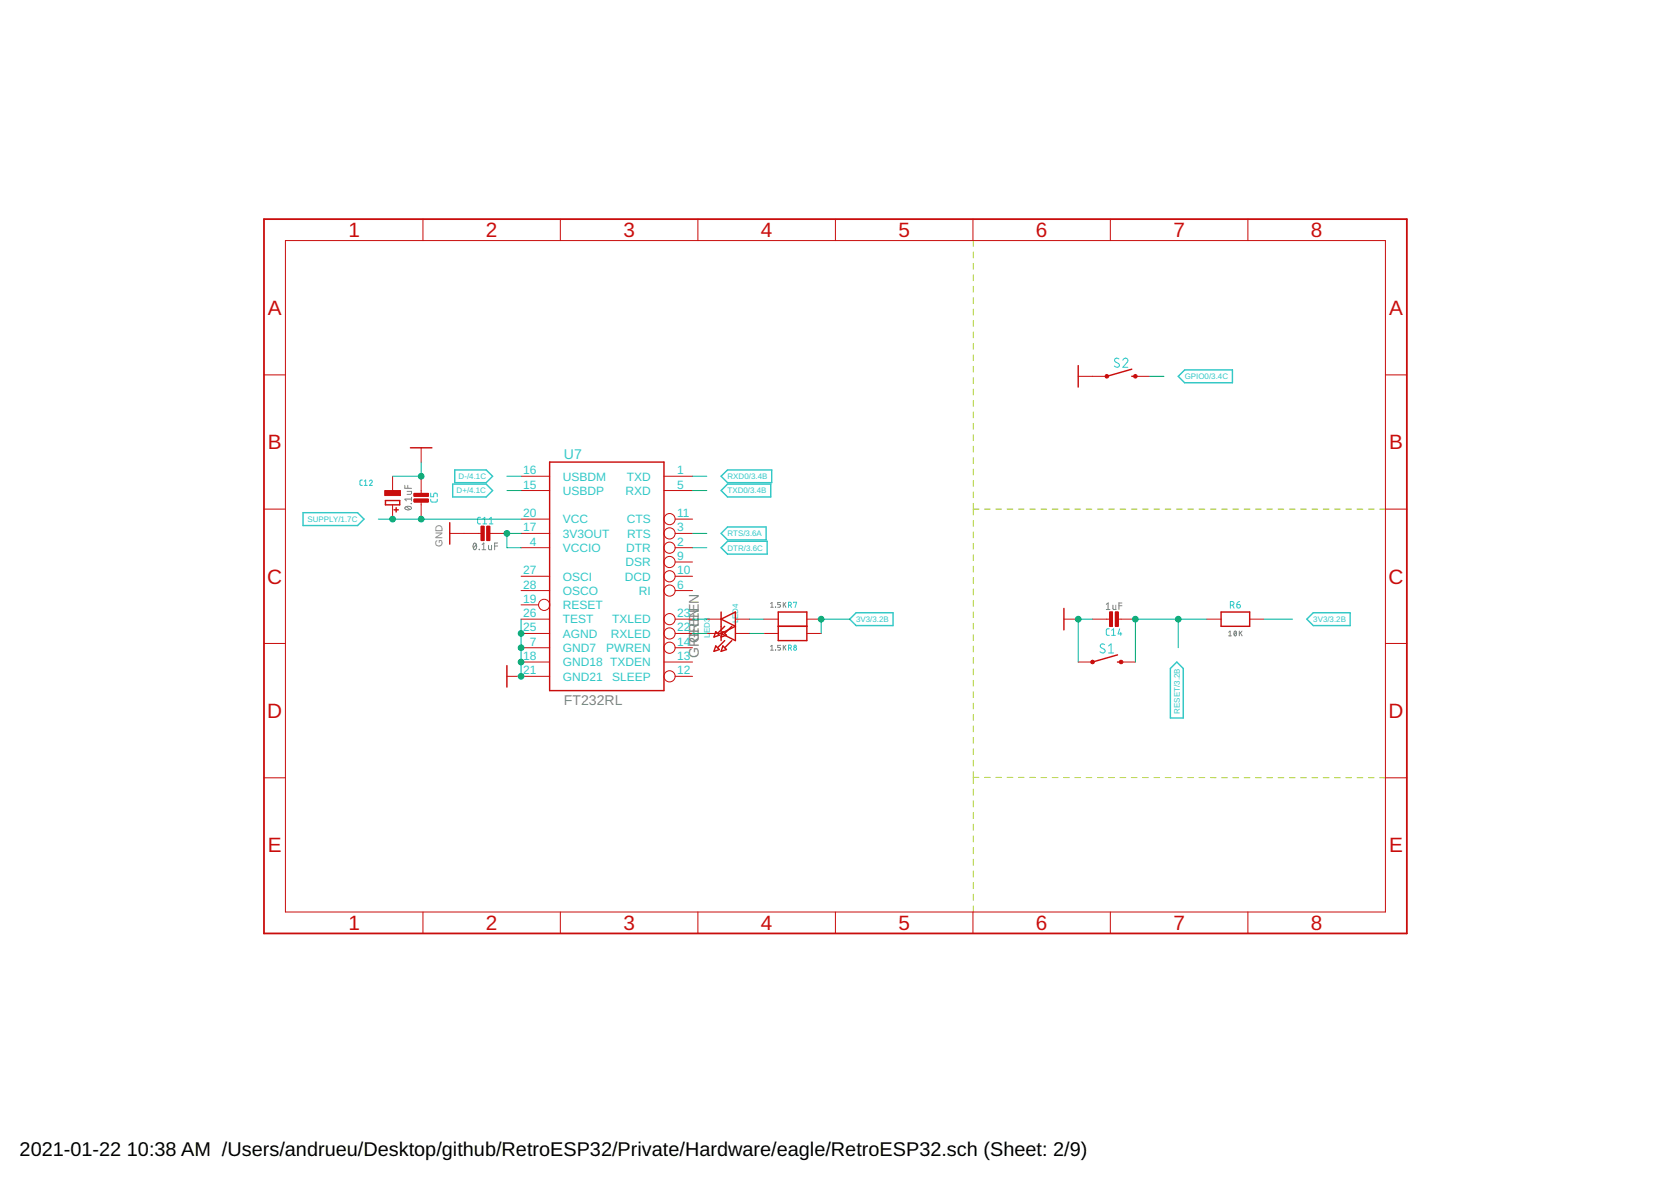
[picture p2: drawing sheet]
<svg xmlns="http://www.w3.org/2000/svg" width="297mm" height="210mm" viewBox="0 0 297 210" stroke-linecap="round" stroke-linejoin="round" font-family="sans-serif">
<g fill="none" stroke="#afd134" stroke-width=".18">
<path d="M173 42.8v1M173 44.8v1M173 46.8v1.1M173 48.9v1M173 50.9v1M173 52.9v1.1M173 54.9v1.1M173 57v1M173 59v1M173 61v1.1M173 63.1v1M173 65.1v1"/>
<path d="M173 67.1v1.1M173 69.2v1M173 71.2v1M173 73.2v1.1M173 75.2v1.1M173 77.3v1M173 79.3v1M173 81.3v1.1M173 83.4v1M173 85.4v1M173 87.4v1.1M173 89.5v2"/>
<path d="M173 92.5v1.1M173 94.6v1M173 96.6v1M173 98.6v1M173 90.5h1M175 90.5h1M177 90.5h1M179 90.5h1M181 90.5h1M183 90.5h1M185 90.5h1.1M187 90.5h1.1"/>
<path d="M189.1 90.5h1M191.1 90.5h1M193.1 90.5h1M195.1 90.5h1M197.1 90.5h1M199.1 90.5h1M201.1 90.5h1M203.1 90.5h1M205.1 90.5h1M207.1 90.5h1M209.1 90.5h1M211.1 90.5h1.1"/>
<path d="M213.1 90.5h1.1M215.2 90.5h1M217.2 90.5h1M219.2 90.5h1M221.2 90.5h1M223.2 90.5h1M225.2 90.5h1M227.2 90.5h1M229.2 90.5h1M231.2 90.5h1M233.2 90.5h1M235.2 90.5h1"/>
<path d="M237.2 90.5h1M239.2 90.5h1M241.2 90.5h1.1M243.2 90.5h1.1M245.3 90.5h1M173 100.6v1.1M173 102.7v1M173 104.7v1M173 106.7v1.1M173 108.8v1M173 110.8v1M173 112.8v1"/>
<path d="M173 114.8v1.1M173 116.9v1M173 118.9v1M173 120.9v1M173 123v1M173 125v1M173 127v1M173 129v1.1M173 131.1v1M173 133.1v1M173 135.1v1M173 137.2v2.1"/>
<path d="M173 138.2h1M175 138.2h1M177 138.2h1M179 138.2h1M181 138.2h1M183 138.2h1M185 138.2h1.1M187 138.2h1.1M189.1 138.2h1M191.1 138.2h1M193.1 138.2h1M195.1 138.2h1"/>
<path d="M197.1 138.2h1M199.1 138.2h1M201.1 138.2h1M203.1 138.2h1M205.1 138.2h1M207.1 138.2h1M209.1 138.2h1M211.1 138.2h1.1M213.1 138.2h1.1M215.2 138.2h1M217.2 138.2h1M219.2 138.2h1"/>
<path d="M221.2 138.2h1M223.2 138.2h1M225.2 138.2h1M227.2 138.2h1M229.2 138.2h1M231.2 138.2h1M233.2 138.2h1M235.2 138.2h1M237.2 138.2h1M239.2 138.2h1M241.2 138.2h1.1M243.2 138.2h1.1"/>
<path d="M245.3 138.2h1M173 140.3v1M173 142.3v1.1M173 144.4v1.1M173 146.5v1.1M173 148.6v1M173 150.6v1.1M173 152.7v1.1M173 154.8v1.1M173 156.9v1M173 158.9v1.1M173 161v1.1"/>
</g>
<g fill="none" stroke="#808080" stroke-width=".18">
<path d="M72 86.3v.5h1.2M72.1 90.1a.66 .66 0 0 1 1 .3 .74 .74 0 0 1-1.1-.1zM72.2 90l.7 .6M72.4 87.3h.8l-.2 .5-.6 .1M72.5 86.3v.5M73.1 89.5h.1zM73.2 88.4v.6M73.2 88.7h-1.2l.2 .3M84.2 96.6l.1-.1a.6 .6 0 0 1 .4 .6 .6 .6 0 0 1-.4 .6l-.2-.6zM84.7 96.8l-.6 .6M85.2 97.6v.1zM85.7 97.7h.6"/>
<path d="M85.7 96.8l.3-.3v1.2M86.8 96.9l.1 .7 .1 .1h.4v-.8M87.9 97h.6M88.5 96.5h-.6v1.2M137 107.3l.2-.2v.8M137 114.9l.2-.2v.8M137 107.9h.5M137 115.5h.5M137.8 107.9h.1M137.8 115.5h.1M138.7 107.1h-.4v.4h.3l.1 .2-.1 .2h-.3M138.7 114.7h-.4v.4h.3l.1 .2-.1 .2h-.3"/>
<path d="M139.2 107.1v.8M139.2 114.7v.8M139.4 107.4l.3 .5M139.4 115l.3 .5M139.7 107.1l-.5 .5M139.7 114.7l-.5 .5M196.7 107.4l.3-.2v1.1M196.7 108.3h.6M197.8 107.5v.6l.2 .2h.4v-.8M198.9 107.7h.5M199.4 107.2h-.5v1.1M218.4 112.4l.3-.2v.8"/>
<path d="M218.4 113h.5M219.5 112.2a.41 .41 0 0 1 .3 .4 .41 .41 0 0 1-.3 .4l-.1-.2zM219.8 112.4l-.4 .4M220.3 112.2v.8M220.5 112.5l.3 .5M220.8 112.2l-.5 .5"/>
</g>
<g fill="none" stroke="#32c8c8" stroke-width=".18">
<path d="M198.9 63.8l-.4-.2-.3 .2-.1 .2 .1 .3 .6 .3a.38 .38 0 0 1 .1 .5 .38 .38 0 0 1-.5 .2l-.3-.2M199.6 64a.44 .44 0 0 1 .6-.3 .44 .44 0 0 1 .2 .7l-.8 .9h.9M64.4 85.3l-.3 .1-.1 .1v.7l.4 .1M64.7 86.3h.6M64.7 85.5l.3-.2v1M65.7 85.5a.26 .26 0 0 1 .3-.2 .26 .26 0 0 1 .1 .4l-.4 .6h.5M76.6 88.7v.4l.2 .1h.9v-.5M76.6 87.7v.6h.5v-.4a.32 .32 0 0 1 .3-.3 .32 .32 0 0 1 .3 .3v.4M85.4 91.9l-.4 .1-.1 .2 .1 .8 .4 .1M85.9 93.1h.6M85.9 92.2l.3-.3v1.2M87 93.1h.6"/>
<path d="M87 92.2l.3-.3v1.2M140.2 107.6l.4-.1 .1-.3-.2-.1-.3-.1v1M140.2 115.2l.4-.1v-.4h-.4v.9M140.5 107.6l.2 .4M140.5 115.2l.2 .4M141.1 107.1v-.1h.5l-.3 1M196.4 114.6l-.6-.1-.2 .3 .1 .2 .6 .4a.38 .38 0 0 1 .1 .5 .38 .38 0 0 1-.5 .1l-.4-.2M197.1 114.8l.4-.4v1.7M197.1 116.1h.9M197.2 111.8h-.4l-.1 .2v.8l.1 .1h.4M197.6 112.9h.7M197.6 112l.4-.2v1.1"/>
<path d="M199 111.8l-.2 .9h.6M199.2 112.4v.5M218.7 107.6l.5-.1 .2-.2-.1-.3-.6-.1v1.2M219.1 107.6l.3 .5M219.9 107.4h.3a.32 .32 0 0 1 .3 .4 .32 .32 0 0 1-.3 .3 .32 .32 0 0 1-.3-.3zM220.4 106.9a.54 .54 0 0 0-.5 .5"/>
<circle cx="141.3" cy="114.9" r=".21"/>
<circle cx="141.3" cy="115.3" r=".26"/>
</g>
<path d="M209.4 66.9l1.2-1.2h8.5v2.3h-8.5zM53.9 91.1h9.7l1.1 1.2-1.1 1.1h-9.7zM80.5 86h5.9l1.2 1.2-1.2 1.1h-5.9zM80.8 83.5h5.6l1.2 1.1-1.2 1.2h-5.6zM128.2 97.3l1.1-1.1h7.1v2.3h-7.1zM128.2 94.8l1.1-1.1h6.9v2.2h-6.9zM128.2 87.2l1.1-1.2h7.7v2.3h-7.7zM128.2 84.6l1.1-1.1h7.9v2.3h-7.9zM152.2 108.9h6.5v2.3h-6.5l-1.2-1.2zM209.2 117.7l1.1 1.1v8.8h-2.3v-8.8zM232.3 110l1.1-1.1h6.6v2.3h-6.6z" fill="none" stroke="#32c8c8" stroke-width=".25"/>
<path d="M46.9 38.9h203.2v127h-203.2z" fill="none" stroke="#c90d0c" stroke-width=".32"/>
<g fill="none" stroke="#c90d0c" stroke-width=".18">
<path d="M75.2 38.9v3.9M99.6 38.9v3.9M124.1 38.9v3.9M148.5 38.9v3.9M173 38.9v3.9M197.4 38.9v3.9M221.8 38.9v3.9M50.7 42.8h195.6v119.3h-195.6zM46.9 66.6h3.8M74.9 79.6v2.5M191.7 66.9h5M201.8 66.9h2.6"/>
<path d="M246.3 66.6h3.8M46.9 90.5h3.8M69.8 84.6v2.6M69.8 89.7v2.6M74.9 84.6v3.3M74.9 89v3.3M79.9 94.8h5.9M86.8 94.8h3.3M92.6 94.8h5.1M92.6 92.3h5.1M92.6 97.3h5.1M92.6 87.2h5.1"/>
<path d="M92.6 84.6h5.1M118 87.2h5.1M118 84.6h5.1M120 94.8h3.1M120 92.3h3.1M120 99.9h3.1M120 97.3h3.1M246.3 90.5h3.8M46.9 114.4h3.8M92.6 110h5.1M92.6 117.7h5.1M92.6 112.6h5.1"/>
<path d="M92.6 102.4h5.1M92.6 115.1h5.1M92.6 105h5.1M92.6 107.5h3.1M118 117.7h5.1M120 110h3.1M120 112.6h3.1M120 102.4h3.1M120 115.1h3.1M120 105h3.1M125.6 110h2.6M125.6 112.6h2.6"/>
<path d="M130.7 110h2.6M130.7 112.6h2.6M135.8 110h2.5M135.8 112.6h2.5M143.4 110h2.6M143.4 112.6h2.6M189.1 110h2.6M191.7 117.7h2.5M194.2 110h3.3M198.5 110h3.3M199.3 117.7h2.5M214.5 110h2.6"/>
<path d="M222.1 110h2.6M246.3 114.4h3.8M46.9 138.2h3.8M90.1 120.2h7.6M120 120.2h3.1M246.3 138.2h3.8M75.2 162.1v3.8M99.6 162.1v3.8M124.1 162.1v3.8M148.5 162.1v3.8M173 162.1v3.8M197.4 162.1v3.8"/>
<path d="M221.8 162.1v3.8"/>
<circle cx="119" cy="99.9" r=".99"/>
<circle cx="119" cy="94.8" r=".99"/>
<circle cx="119" cy="92.3" r=".99"/>
<circle cx="119" cy="97.3" r=".99"/>
<circle cx="96.7" cy="107.5" r=".99"/>
<circle cx="119" cy="115.1" r=".99"/>
<circle cx="119" cy="112.6" r=".99"/>
<circle cx="119" cy="102.4" r=".99"/>
<circle cx="119" cy="105" r=".99"/>
<circle cx="119" cy="110" r=".99"/>
<circle cx="119" cy="120.2" r=".99"/>
</g>
<g fill="none" stroke="#c90d0c" stroke-width=".25">
<path d="M73 79.6h3.8M191.7 65v3.8M201.2 66.9h.6M201.2 65.6l-4.5 1.3M68.5 89h2.6v.7h-2.6zM70 90.6h.8M70.4 90.2v.8M79.9 92.9v3.8M97.7 82.1h20.3v40.6h-20.3zM90.1 118.3v3.8M127.2 112.3l.7 .6-1 .3zM127.2 114.8l.7 .6-1 .4z"/>
<path d="M128.2 110l2.5-1.2v5.1l-2.5-1.3 2.5-1.3zM128.2 108.8v5.1M128.5 112.3l.6 .6-.9 .3zM128.5 114.8l.6 .6-.9 .4zM128.8 111.3l-1.2 1.3M128.8 113.9l-1.2 1.2M130.1 111.3l-1.3 1.3M130.1 113.9l-1.3 1.2M138.3 108.8h5.1v5.1h-5.1zM138.3 111.3h5.1M189.1 108.1v3.9M198.6 117.7h.7"/>
<path d="M198.6 116.4l-4.4 1.3M217.1 108.8h5v2.5h-5z"/>
</g>
<g fill="#c90d0c" stroke="#c90d0c" stroke-width=".18">
<circle cx="194.2" cy="117.7" r=".33"/>
<circle cx="199.3" cy="117.7" r=".33"/>
<circle cx="196.8" cy="66.9" r=".33"/>
<circle cx="201.8" cy="66.9" r=".33"/>
</g>
<g fill="#c90d0c" stroke="#c90d0c" stroke-width=".18">
<path d="M198.3 108.8h.5v2.5h-.5z"/>
<path d="M197.3 108.8h.5v2.5h-.5z"/>
<path d="M73.6 87.7h2.5v.5h-2.5z"/>
<path d="M73.6 88.7h2.5v.5h-2.5z"/>
<path d="M68.4 87.2h2.8v.9h-2.8z"/>
<path d="M85.5 93.5h.5v2.6h-.5z"/>
<path d="M86.6 93.5h.5v2.6h-.5z"/>
</g>
<g fill="none" stroke="#0dab76" stroke-width=".18">
<path d="M204.4 66.9h2.5M67.2 92.3h25.4M74.9 82.1v2.5h-5.1M90.1 84.6h2.5M90.1 87.2h2.5M92.6 94.8h-2.5v2.5h2.5M123.1 84.6h2.5M123.1 97.3h2.5M123.1 94.8h2.5M123.1 87.2h2.5M92.6 110v10.2M123.1 110h2.5"/>
<path d="M123.1 112.6h2.5M133.3 110h2.5M133.3 112.6h2.5M151 110h-5v2.6M194.2 110h-2.5v7.7M209.4 110v5.1M214.5 110h-12.7v7.7M224.7 110h5.1"/>
</g>
<g fill="#0dab76" stroke="#0dab76" stroke-width=".18">
<circle cx="191.7" cy="110" r=".51"/>
<circle cx="92.6" cy="117.7" r=".51"/>
<circle cx="92.6" cy="115.1" r=".51"/>
<circle cx="92.6" cy="112.6" r=".51"/>
<circle cx="92.6" cy="120.2" r=".51"/>
<circle cx="74.9" cy="84.6" r=".51"/>
<circle cx="146" cy="110" r=".51"/>
<circle cx="201.8" cy="110" r=".51"/>
<circle cx="209.4" cy="110" r=".51"/>
<circle cx="90.1" cy="94.8" r=".51"/>
<circle cx="74.9" cy="92.3" r=".51"/>
<circle cx="69.8" cy="92.3" r=".51"/>
</g>
<g font-size="3.7" fill="#c90d0c">
<text x="61.9" y="42.1">1</text>
<text x="86.4" y="42.1">2</text>
<text x="110.8" y="42.1">3</text>
<text x="135.3" y="42.1">4</text>
<text x="159.7" y="42.1">5</text>
<text x="184.1" y="42.1">6</text>
<text x="208.6" y="42.1">7</text>
<text x="233" y="42.1">8</text>
<text x="47.6" y="56">A</text>
<text x="246.9" y="56">A</text>
<text x="47.6" y="79.9">B</text>
<text x="246.9" y="79.9">B</text>
<text x="47.5" y="103.7">C</text>
<text x="246.8" y="103.7">C</text>
<text x="47.5" y="127.6">D</text>
<text x="246.8" y="127.6">D</text>
<text x="47.6" y="151.5">E</text>
<text x="246.9" y="151.5">E</text>
<text x="61.9" y="165.3">1</text>
<text x="86.4" y="165.3">2</text>
<text x="110.8" y="165.3">3</text>
<text x="135.3" y="165.3">4</text>
<text x="159.7" y="165.3">5</text>
<text x="184.1" y="165.3">6</text>
<text x="208.6" y="165.3">7</text>
<text x="233" y="165.3">8</text>
</g>
<g font-size="3.5">
<text x="3.5" y="205.4">2021-01-22</text>
<text x="22.6" y="205.4">10:38 AM /Users/andrueu/Desktop/github/RetroESP32/Private/Hardware/eagle/RetroESP32.sch (Sheet: 2/9)</text>
</g>
<text font-size="2.5" fill="#32c8c8" x="100.3" y="81.6">U7</text>
<g font-size="2.5" fill="#808080">
<text x="124.3" y="116.9" transform="rotate(-90 124.3 116.9)">GREREENEN</text>
<text x="124.3" y="114.4" transform="rotate(-90 124.3 114.4)">G</text>
<text x="100.3" y="125.3">FT232RL</text>
</g>
<g font-size="2.1" fill="#32c8c8">
<text x="93" y="84.3">16</text>
<text x="93" y="86.8">15</text>
<text x="100.1" y="85.4">USBDM</text>
<text x="100.1" y="88">USBDP</text>
<text x="111.2" y="88">RXD</text>
<text x="111.4" y="85.4">TXD</text>
<text x="120.4" y="86.8">5</text>
<text x="120.4" y="84.3">1</text>
<text x="93" y="94.5">17</text>
<text x="93" y="91.9">20</text>
<text x="100.1" y="95.6">3V3OUT</text>
<text x="100.1" y="93">VCC</text>
<text x="111.4" y="93">CTS</text>
<text x="111.5" y="95.6">RTS</text>
<text x="120.4" y="91.9">11</text>
<text x="120.4" y="94.5">3</text>
<text x="94.2" y="97">4</text>
<text x="100.1" y="98.1">VCCIO</text>
<text x="111.2" y="100.7">DSR</text>
<text x="111.3" y="98.1">DTR</text>
<text x="120.4" y="99.5">9</text>
<text x="120.4" y="97">2</text>
<text x="93" y="102.1">27</text>
<text x="93" y="104.6">28</text>
<text x="93" y="107.2">19</text>
<text x="100.1" y="103.2">OSCI</text>
<text x="100.1" y="105.7">OSCO</text>
<text x="111.1" y="103.2">DCD</text>
<text x="113.6" y="105.7">RI</text>
<text x="120.4" y="102.1">10</text>
<text x="120.4" y="104.6">6</text>
<text x="93" y="112.2">25</text>
<text x="93" y="109.7">26</text>
<text x="100.1" y="113.3">AGND</text>
<text x="100.1" y="108.3">RESET</text>
<text x="100.1" y="110.8">TEST</text>
<text x="108.6" y="113.3">RXLED</text>
<text x="108.8" y="110.8">TXLED</text>
<text x="120.4" y="112.2">22</text>
<text x="120.4" y="109.7">23</text>
<text x="93" y="117.3">18</text>
<text x="93" y="119.8">21</text>
<text x="94.2" y="114.8">7</text>
<text x="100.1" y="115.9">GND7</text>
<text x="100.1" y="118.4">GND18 TXDEN</text>
<text x="107.7" y="115.9">PWREN</text>
<text x="120.4" y="114.8">14</text>
<text x="120.4" y="119.8">12</text>
<text x="120.4" y="117.3">13</text>
<text x="100.1" y="121">GND21</text>
<text x="108.8" y="121">SLEEP</text>
</g>
<text font-size="1.8" fill="#808080" x="78.7" y="97.2" transform="rotate(-90 78.7 97.2)">GND</text>
<g font-size="1.4" fill="#32c8c8">
<text x="210.6" y="67.4">GPIO0/3.4C</text>
<text x="81.2" y="87.7">D+/4.1C</text>
<text x="81.5" y="85.2">D-/4.1C</text>
<text x="129.3" y="87.7">TXD0/3.4B</text>
<text x="129.3" y="85.2">RXD0/3.4B</text>
<text x="54.7" y="92.8">SUPPLY/1.7C</text>
<text x="129.3" y="95.3">RTS/3.6A</text>
<text x="129.3" y="97.9">DTR/3.6C</text>
<text x="126.2" y="113.3" transform="rotate(-90 126.2 113.3)">L</text>
<text x="126.2" y="112.6" transform="rotate(-90 126.2 112.6)">ED3</text>
<text x="131.2" y="110.8" transform="rotate(-90 131.2 110.8)">L</text>
<text x="131.2" y="110" transform="rotate(-90 131.2 110)">ED4</text>
<text x="152.2" y="110.6">3V3/3.2B</text>
<text x="233.4" y="110.6">3V3/3.2B</text>
<text x="209.7" y="126.8" transform="rotate(-90 209.7 126.8)">RESET/3.2B</text>
</g>
</svg>
